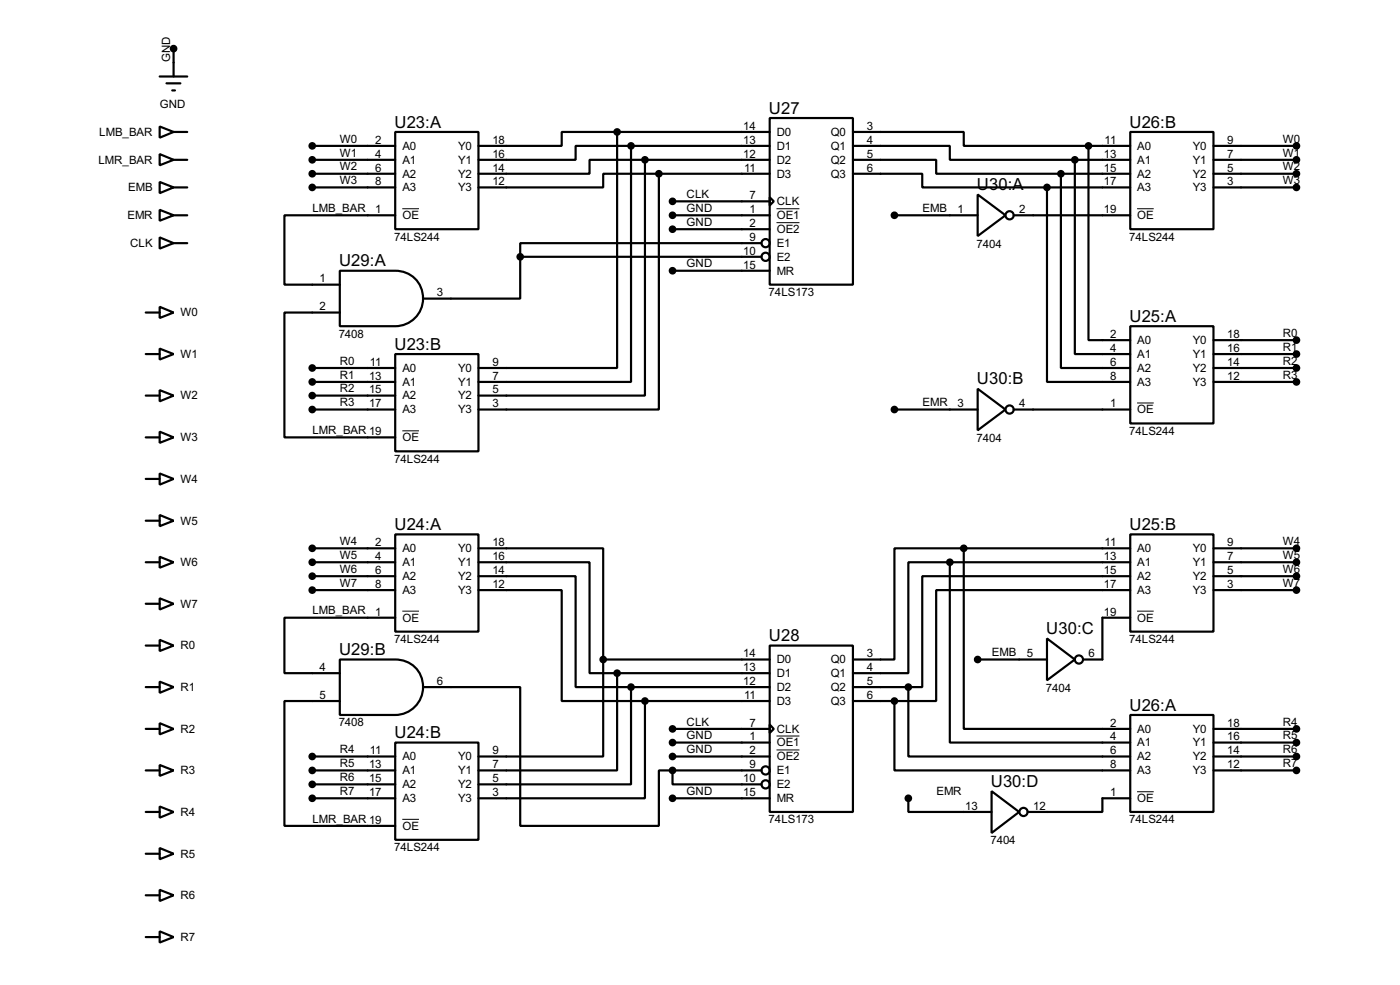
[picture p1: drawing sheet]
<svg xmlns="http://www.w3.org/2000/svg" width="256mm" height="180mm" viewBox="0 0 256 180" stroke-linecap="round" stroke-linejoin="round" font-family="sans-serif">
<g fill="none" stroke="#000" stroke-width=".4">
<path d="M29.3 14h5M30.5 15.3h2.6M31.6 16.6h.5M31.8 8.9v5.1M29.3 23.2l2.5 1-2.5 1zM29.3 28.2l2.5 1.1-2.5 1zM29.3 33.3l2.5 1-2.5 1.1zM29.3 38.4l2.5 1-2.5 1zM31.8 39.4h2.5M31.8 29.3h2.5M31.8 34.3h2.5M31.8 24.2h2.5"/>
<path d="M57.2 26.7h15.2M57.2 29.3h15.2M57.2 31.8h15.2M57.2 34.3h15.2M72.4 24.2h15.3v17.8h-15.3zM72.4 39.4h-20.3v12.7h10.2M113.1 24.2h-10.2v2.5h-15.2M113.1 24.2v43.2h-25.4M113.1 24.2h27.9M115.6 26.7h-10.1v2.6h-17.8M115.6 26.7v43.2h-27.9M115.6 26.7h25.4"/>
<path d="M118.2 29.3h-10.2v2.5h-20.3M118.2 29.3v43.1h-30.5M118.2 29.3h22.8M120.7 31.8h-10.2v2.5h-22.8M120.7 31.8v43.2h-33M120.7 31.8h20.3M123.2 36.9h17.8M123.2 39.4h17.8M141 21.6h15.3v30.5h-15.3zM141 36.1l.8 .8-.8 .7zM156.3 24.2h20.3v2.5h22.8M156.3 26.7h17.7v2.6h22.9"/>
<path d="M156.3 29.3h15.2v2.5h22.9M156.3 31.8h12.7v2.5h22.8M163.9 39.4h15.2M179.1 35.6l5.1 3.8-5.1 3.8zM185.7 39.4h21.4M191.8 34.3v35.6h15.3M191.8 34.3h15.3M194.4 31.8v35.6h12.7M194.4 31.8h12.7M196.9 29.3v35.5h10.2M196.9 29.3h10.2M199.4 26.7v35.6h7.7"/>
<path d="M199.4 26.7h7.7M207.1 24.2h15.2v17.8h-15.2zM222.3 26.7h15.2M222.3 29.3h15.2M222.3 31.8h15.2M222.3 34.3h15.2M26.7 57.2h2.6M29.3 56.2l2.5 1-2.5 1zM29.3 43.5l2.5 1-2.5 1zM31.8 44.5h2.5M62.3 49.6h10.1a5.1 5.1 0 0 1 5.1 5 5.1 5.1 0 0 1-5.1 5.1h-10.1zM62.3 57.2h-10.2v22.9h20.3"/>
<path d="M95.3 47v7.7h-17.8M95.3 47h44.2M123.2 42h17.8M123.2 49.6h17.8M139.5 44.5h-44.2v2.5M207.1 59.7h15.2v17.8h-15.2zM26.7 64.8h2.6M26.7 72.4h2.6M29.3 63.8l2.5 1-2.5 1zM29.3 71.4l2.5 1-2.5 1.1zM29.3 79l2.5 1.1-2.5 1zM57.2 67.4h15.2"/>
<path d="M57.2 69.9h15.2M57.2 72.4h15.2M57.2 75h15.2M72.4 64.8h15.3v17.8h-15.3zM163.9 75h15.2M179.1 71.2l5.1 3.8-5.1 3.8zM185.7 75h21.4M222.3 62.3h15.2M222.3 64.8h15.2M222.3 67.4h15.2M222.3 69.9h15.2M26.7 80.1h2.6"/>
<path d="M26.7 87.7h2.6M26.7 95.3h2.6M29.3 86.7l2.5 1-2.5 1zM29.3 94.3l2.5 1-2.5 1zM72.4 97.8h15.3v17.8h-15.3zM207.1 97.8h15.2v17.8h-15.2zM26.7 102.9h2.6M26.7 110.5h2.6M26.7 118.2h2.6M29.3 101.9l2.5 1-2.5 1zM29.3 109.5l2.5 1-2.5 1.1zM29.3 117.1l2.5 1.1-2.5 1z"/>
<path d="M57.2 100.4h15.2M57.2 102.9h15.2M57.2 105.5h15.2M57.2 108h15.2M72.4 113.1h-20.3v10.1h10.2M87.7 100.4h22.8v20.3M87.7 102.9h20.3v20.3h5.1M87.7 105.5h17.8v20.3h10.1M87.7 108h15.2v20.3h15.3M141 118.2h15.3v30.4h-15.3zM174 102.9h-7.6v20.3h-10.1M174 102.9v33h33.1"/>
<path d="M174 102.9h33.1M176.6 100.4h-12.7v20.3h-7.6M176.6 100.4v33h30.5M176.6 100.4h30.5M191.8 116.9l5.1 3.8-5.1 3.8zM207.1 108h-35.6v20.3h-7.6M207.1 105.5h-38.1v20.3h-2.6M207.1 113.1h-5.1v7.6h-3.6M222.3 100.4h15.2M222.3 102.9h15.2M222.3 105.5h15.2M222.3 108h15.2"/>
<path d="M26.7 133.4h2.6M26.7 125.8h2.6M29.3 124.8l2.5 1-2.5 1zM29.3 132.4l2.5 1-2.5 1zM57.2 138.5h15.2M62.3 120.7h10.1a5.1 5.1 0 0 1 5.1 5.1 5.1 5.1 0 0 1-5.1 5.1h-10.1zM62.3 128.3h-10.2v22.9h20.3M72.4 135.9h15.3v17.8h-15.3zM77.5 125.8h17.8v25.4h25.4v-10.2h2.5M110.5 120.7v17.8h-22.8M110.5 120.7h30.5M113.1 123.2v17.8h-25.4"/>
<path d="M113.1 123.2h27.9M115.6 125.8v17.8h-27.9M115.6 125.8h25.4M118.2 128.3v17.8h-30.5M118.2 128.3h22.8M123.2 133.4h17.8M123.2 135.9h17.8M123.2 138.5h17.8M141 132.6l.8 .8-.8 .8zM156.3 125.8h10.1M156.3 128.3h7.6M163.9 128.3v12.7h43.2"/>
<path d="M166.4 125.8v12.7h40.7M179.1 120.7h12.7M207.1 130.9h15.2v17.7h-15.2zM222.3 133.4h15.2M222.3 135.9h15.2M222.3 138.5h15.2M26.7 141h2.6M26.7 148.6h2.6M26.7 156.3h2.6M29.3 140l2.5 1-2.5 1zM29.3 147.6l2.5 1-2.5 1.1zM29.3 155.2l2.5 1.1-2.5 1z"/>
<path d="M57.2 141h15.2M57.2 146.1h15.2M57.2 143.6h15.2M123.2 141v2.6h16.3M123.2 141h16.3M123.2 146.1h17.8M166.4 146.1v2.5h15.3M181.7 144.8l5 3.8-5 3.9zM207.1 146.1h-5.1v2.5h-13.7M222.3 141h15.2M26.7 163.9h2.6M26.7 171.5h2.6"/>
<path d="M29.3 162.9l2.5 1-2.5 1zM29.3 170.5l2.5 1-2.5 1z"/>
<circle cx="184.9" cy="39.4" r=".75"/>
<circle cx="140.2" cy="44.5" r=".75"/>
<circle cx="140.2" cy="47" r=".75"/>
<circle cx="184.9" cy="75" r=".75"/>
<circle cx="197.6" cy="120.7" r=".75"/>
<circle cx="140.2" cy="143.6" r=".75"/>
<circle cx="140.2" cy="141" r=".75"/>
<circle cx="187.5" cy="148.6" r=".75"/>
</g>
<g fill="#000" stroke="#000" stroke-width=".4">
<circle cx="31.8" cy="8.9" r=".5"/>
<circle cx="57.2" cy="29.3" r=".5"/>
<circle cx="57.2" cy="31.8" r=".5"/>
<circle cx="57.2" cy="26.7" r=".5"/>
<circle cx="57.2" cy="34.3" r=".5"/>
<circle cx="113" cy="24.2" r=".5"/>
<circle cx="115.6" cy="26.7" r=".5"/>
<circle cx="118.1" cy="29.3" r=".5"/>
<circle cx="120.7" cy="31.8" r=".5"/>
<circle cx="123.2" cy="39.4" r=".5"/>
<circle cx="123.2" cy="36.9" r=".5"/>
<circle cx="163.8" cy="39.4" r=".5"/>
<circle cx="191.8" cy="34.3" r=".5"/>
<circle cx="194.3" cy="31.8" r=".5"/>
<circle cx="196.9" cy="29.3" r=".5"/>
<circle cx="199.4" cy="26.7" r=".5"/>
<circle cx="237.5" cy="26.7" r=".5"/>
<circle cx="237.5" cy="34.3" r=".5"/>
<circle cx="237.5" cy="29.3" r=".5"/>
<circle cx="237.5" cy="31.8" r=".5"/>
<circle cx="95.3" cy="47" r=".5"/>
<circle cx="123.2" cy="49.6" r=".5"/>
<circle cx="123.2" cy="42" r=".5"/>
<circle cx="57.2" cy="67.4" r=".5"/>
<circle cx="57.2" cy="69.9" r=".5"/>
<circle cx="57.2" cy="75" r=".5"/>
<circle cx="57.2" cy="72.4" r=".5"/>
<circle cx="163.8" cy="75" r=".5"/>
<circle cx="237.5" cy="62.3" r=".5"/>
<circle cx="237.5" cy="69.9" r=".5"/>
<circle cx="237.5" cy="67.4" r=".5"/>
<circle cx="237.5" cy="64.8" r=".5"/>
<circle cx="57.2" cy="105.5" r=".5"/>
<circle cx="57.2" cy="102.9" r=".5"/>
<circle cx="57.2" cy="108" r=".5"/>
<circle cx="57.2" cy="100.4" r=".5"/>
<circle cx="174" cy="102.9" r=".5"/>
<circle cx="176.5" cy="100.4" r=".5"/>
<circle cx="237.5" cy="108" r=".5"/>
<circle cx="237.5" cy="102.9" r=".5"/>
<circle cx="237.5" cy="105.5" r=".5"/>
<circle cx="237.5" cy="100.4" r=".5"/>
<circle cx="57.2" cy="138.5" r=".5"/>
<circle cx="110.5" cy="120.7" r=".5"/>
<circle cx="113" cy="123.2" r=".5"/>
<circle cx="115.6" cy="125.8" r=".5"/>
<circle cx="118.1" cy="128.3" r=".5"/>
<circle cx="123.2" cy="133.4" r=".5"/>
<circle cx="123.2" cy="138.5" r=".5"/>
<circle cx="123.2" cy="135.9" r=".5"/>
<circle cx="163.8" cy="128.3" r=".5"/>
<circle cx="166.4" cy="125.8" r=".5"/>
<circle cx="179.1" cy="120.7" r=".5"/>
<circle cx="237.5" cy="138.5" r=".5"/>
<circle cx="237.5" cy="133.4" r=".5"/>
<circle cx="237.5" cy="135.9" r=".5"/>
<circle cx="57.2" cy="141" r=".5"/>
<circle cx="57.2" cy="143.6" r=".5"/>
<circle cx="57.2" cy="146.1" r=".5"/>
<circle cx="123.2" cy="141" r=".5"/>
<circle cx="123.2" cy="146.1" r=".5"/>
<circle cx="166.4" cy="146.1" r=".5"/>
<circle cx="237.5" cy="141" r=".5"/>
</g>
<path d="M73.7 38.2h3.1M142.3 38.2h4.2M208.3 38.2h3.1M142.3 40.8h4.2M73.7 78.9h3.1M208.3 73.8h3.1M73.7 111.9h3.1M208.3 111.9h3.1M142.3 134.7h4.2M142.3 137.3h4.2M73.7 150h3.1M208.3 144.9h3.1" fill="none" stroke="#000" stroke-width=".18"/>
<g font-size="3.4">
<text x="72.3" y="23.3">U23:A</text>
<text x="140.9" y="20.8">U27</text>
<text x="206.9" y="23.3">U26:B</text>
<text x="179" y="34.8">U30:A</text>
<text x="62.1" y="48.7">U29:A</text>
<text x="206.9" y="58.9">U25:A</text>
<text x="72.3" y="64">U23:B</text>
<text x="179" y="70.4">U30:B</text>
<text x="72.3" y="97">U24:A</text>
<text x="206.9" y="97">U25:B</text>
<text x="62.1" y="119.9">U29:B</text>
<text x="140.9" y="117.4">U28</text>
<text x="191.7" y="116.1">U30:C</text>
<text x="206.9" y="130.1">U26:A</text>
<text x="72.3" y="135.1">U24:B</text>
<text x="181.5" y="144">U30:D</text>
</g>
<g font-size="2.4">
<text x="31.2" y="11.4" transform="rotate(-90 31.2 11.4)">GND</text>
<text x="29.3" y="19.8">GND</text>
<text x="136.2" y="23.8">14</text>
<text x="158.8" y="23.8">3</text>
<text x="18" y="30">LMR_BAR</text>
<text x="18.2" y="24.9">LMB_BAR</text>
<text x="62.3" y="26.1">W0</text>
<text x="62.3" y="28.6">W1</text>
<text x="68.8" y="26.3">2</text>
<text x="68.8" y="28.9">4</text>
<text x="73.7" y="27.4">A0</text>
<text x="73.7" y="30">A1</text>
<text x="83.9" y="27.4">Y0</text>
<text x="83.9" y="30">Y1</text>
<text x="90.2" y="26.3">18</text>
<text x="90.2" y="28.9">16</text>
<text x="136.2" y="26.3">13</text>
<text x="136.2" y="28.9">12</text>
<text x="142.3" y="24.9">D0</text>
<text x="142.3" y="27.4">D1</text>
<text x="142.3" y="30">D2</text>
<text x="152.2" y="24.9">Q0</text>
<text x="152.2" y="27.4">Q1</text>
<text x="152.2" y="30">Q2</text>
<text x="158.8" y="26.3">4</text>
<text x="158.8" y="28.9">5</text>
<text x="202.2" y="28.9">13</text>
<text x="202.4" y="26.3">11</text>
<text x="208.3" y="27.4">A0</text>
<text x="208.3" y="30">A1</text>
<text x="218.5" y="27.4">Y0</text>
<text x="218.5" y="30">Y1</text>
<text x="224.8" y="26.3">9</text>
<text x="224.8" y="28.9">7</text>
<text x="235" y="26.1">W0</text>
<text x="235" y="28.6">W1</text>
<text x="23.5" y="35">EMB</text>
<text x="62.3" y="31.2">W2</text>
<text x="62.3" y="33.7">W3</text>
<text x="68.8" y="31.4">6</text>
<text x="68.8" y="33.9">8</text>
<text x="73.7" y="32.5">A2</text>
<text x="73.7" y="35">A3</text>
<text x="83.9" y="32.5">Y2</text>
<text x="83.9" y="35">Y3</text>
<text x="90.2" y="31.4">14</text>
<text x="90.2" y="33.9">12</text>
<text x="136.3" y="31.4">11</text>
<text x="142.3" y="32.5">D3</text>
<text x="152.2" y="32.5">Q3</text>
<text x="158.8" y="31.4">6</text>
<text x="202.2" y="31.4">15</text>
<text x="202.2" y="33.9">17</text>
<text x="208.3" y="32.5">A2</text>
<text x="208.3" y="35">A3</text>
<text x="218.5" y="32.5">Y2</text>
<text x="218.5" y="35">Y3</text>
<text x="224.8" y="31.4">5</text>
<text x="224.8" y="33.9">3</text>
<text x="235" y="31.2">W2</text>
<text x="235" y="33.7">W3</text>
<text x="23.3" y="40.1">EMR</text>
<text x="57.2" y="38.8">LMB_BAR</text>
<text x="68.8" y="39">1</text>
<text x="73.7" y="40.1">OE</text>
<text x="125.8" y="36.3">CLK</text>
<text x="125.8" y="38.8">GND</text>
<text x="125.8" y="41.3">GND</text>
<text x="137.3" y="36.5">7</text>
<text x="137.3" y="39">1</text>
<text x="137.3" y="41.6">2</text>
<text x="142.3" y="37.6">CLK</text>
<text x="142.3" y="40.1">OE1</text>
<text x="169" y="38.8">EMB</text>
<text x="175.4" y="39">1</text>
<text x="186.7" y="39">2</text>
<text x="202.2" y="39">19</text>
<text x="208.3" y="40.1">OE</text>
<text x="23.8" y="45.2">CLK</text>
<text x="72.2" y="44.1">74LS244</text>
<text x="136.2" y="46.6">10</text>
<text x="137.3" y="44.1">9</text>
<text x="142.3" y="42.7">OE2</text>
<text x="142.3" y="45.2">E1</text>
<text x="142.3" y="47.7">E2</text>
<text x="178.9" y="45.3">7404</text>
<text x="206.9" y="44.1">74LS244</text>
<text x="58.6" y="51.7">1</text>
<text x="125.8" y="49">GND</text>
<text x="136.2" y="49.2">15</text>
<text x="142.3" y="50.3">MR</text>
<text x="33.1" y="57.9">W0</text>
<text x="58.6" y="56.8">2</text>
<text x="80.1" y="54.3">3</text>
<text x="140.8" y="54.2">74LS173</text>
<text x="33.1" y="65.5">W1</text>
<text x="62.1" y="61.8">7408</text>
<text x="203.4" y="61.9">2</text>
<text x="203.4" y="64.4">4</text>
<text x="208.3" y="63">A0</text>
<text x="208.3" y="65.5">A1</text>
<text x="218.5" y="63">Y0</text>
<text x="218.5" y="65.5">Y1</text>
<text x="224.8" y="61.9">18</text>
<text x="224.8" y="64.4">16</text>
<text x="235" y="61.7">R0</text>
<text x="235" y="64.2">R1</text>
<text x="62.3" y="66.7">R0</text>
<text x="62.3" y="69.3">R1</text>
<text x="62.3" y="71.8">R2</text>
<text x="67.6" y="69.5">13</text>
<text x="67.6" y="72">15</text>
<text x="67.8" y="67">11</text>
<text x="73.7" y="68.1">A0</text>
<text x="73.7" y="70.6">A1</text>
<text x="83.9" y="68.1">Y0</text>
<text x="83.9" y="70.6">Y1</text>
<text x="90.2" y="67">9</text>
<text x="90.2" y="69.5">7</text>
<text x="90.2" y="72">5</text>
<text x="203.4" y="67">6</text>
<text x="203.4" y="69.5">8</text>
<text x="208.3" y="68.1">A2</text>
<text x="208.3" y="70.6">A3</text>
<text x="218.5" y="68.1">Y2</text>
<text x="218.5" y="70.6">Y3</text>
<text x="224.8" y="67">14</text>
<text x="224.8" y="69.5">12</text>
<text x="235" y="66.7">R2</text>
<text x="235" y="69.3">R3</text>
<text x="33.1" y="73.1">W2</text>
<text x="62.3" y="74.4">R3</text>
<text x="67.6" y="74.6">17</text>
<text x="73.7" y="73.1">A2</text>
<text x="73.7" y="75.7">A3</text>
<text x="83.9" y="73.1">Y2</text>
<text x="83.9" y="75.7">Y3</text>
<text x="90.2" y="74.6">3</text>
<text x="169" y="74.4">EMR</text>
<text x="175.4" y="74.6">3</text>
<text x="186.7" y="74.6">4</text>
<text x="203.4" y="74.6">1</text>
<text x="208.3" y="75.7">OE</text>
<text x="33.1" y="80.8">W3</text>
<text x="57.2" y="79.5">LMR_BAR 19</text>
<text x="73.7" y="80.8">OE</text>
<text x="178.9" y="80.8">7404</text>
<text x="206.9" y="79.6">74LS244</text>
<text x="33.1" y="88.4">W4</text>
<text x="72.2" y="84.7">74LS244</text>
<text x="33.1" y="96">W5</text>
<text x="62.3" y="99.8">W4</text>
<text x="68.8" y="100">2</text>
<text x="73.7" y="101.1">A0</text>
<text x="83.9" y="101.1">Y0</text>
<text x="90.2" y="100">18</text>
<text x="202.4" y="100">11</text>
<text x="208.3" y="101.1">A0</text>
<text x="218.5" y="101.1">Y0</text>
<text x="224.8" y="100">9</text>
<text x="235" y="99.8">W4</text>
<text x="33.1" y="103.6">W6</text>
<text x="62.3" y="102.3">W5</text>
<text x="62.3" y="104.9">W6</text>
<text x="62.3" y="107.4">W7</text>
<text x="68.8" y="102.5">4</text>
<text x="68.8" y="105.1">6</text>
<text x="68.8" y="107.6">8</text>
<text x="73.7" y="103.6">A1</text>
<text x="73.7" y="106.2">A2</text>
<text x="83.9" y="103.6">Y1</text>
<text x="83.9" y="106.2">Y2</text>
<text x="90.2" y="102.5">16</text>
<text x="90.2" y="105.1">14</text>
<text x="90.2" y="107.6">12</text>
<text x="202.2" y="102.5">13</text>
<text x="202.2" y="105.1">15</text>
<text x="202.2" y="107.6">17</text>
<text x="208.3" y="103.6">A1</text>
<text x="208.3" y="106.2">A2</text>
<text x="218.5" y="103.6">Y1</text>
<text x="218.5" y="106.2">Y2</text>
<text x="224.8" y="102.5">7</text>
<text x="224.8" y="105.1">5</text>
<text x="224.8" y="107.6">3</text>
<text x="235" y="102.3">W5</text>
<text x="235" y="104.9">W6</text>
<text x="235" y="107.4">W7</text>
<text x="33.1" y="111.2">W7</text>
<text x="57.2" y="112.5">LMB_BAR</text>
<text x="68.8" y="112.7">1</text>
<text x="73.7" y="108.7">A3</text>
<text x="73.7" y="113.8">OE</text>
<text x="83.9" y="108.7">Y3</text>
<text x="202.2" y="112.7">19</text>
<text x="208.3" y="108.7">A3</text>
<text x="208.3" y="113.8">OE</text>
<text x="218.5" y="108.7">Y3</text>
<text x="33.1" y="118.9">R0</text>
<text x="72.2" y="117.7">74LS244</text>
<text x="206.9" y="117.7">74LS244</text>
<text x="58.6" y="122.8">4</text>
<text x="80.1" y="125.4">6</text>
<text x="136.2" y="120.3">14</text>
<text x="136.2" y="122.8">13</text>
<text x="136.2" y="125.4">12</text>
<text x="142.3" y="121.4">D0</text>
<text x="142.3" y="123.9">D1</text>
<text x="152.2" y="121.4">Q0</text>
<text x="152.2" y="123.9">Q1</text>
<text x="158.8" y="120.3">3</text>
<text x="158.8" y="122.8">4</text>
<text x="158.8" y="125.4">5</text>
<text x="181.7" y="120.1">EMB</text>
<text x="188.1" y="120.3">5</text>
<text x="199.4" y="120.3">6</text>
<text x="33.1" y="126.5">R1</text>
<text x="58.6" y="127.9">5</text>
<text x="136.3" y="127.9">11</text>
<text x="142.3" y="126.5">D2</text>
<text x="142.3" y="129">D3</text>
<text x="152.2" y="126.5">Q2</text>
<text x="152.2" y="129">Q3</text>
<text x="158.8" y="127.9">6</text>
<text x="191.6" y="126.6">7404</text>
<text x="33.1" y="134.1">R2</text>
<text x="62.1" y="133">7408</text>
<text x="62.3" y="137.9">R4</text>
<text x="125.8" y="132.8">CLK</text>
<text x="125.8" y="135.3">GND</text>
<text x="125.8" y="137.9">GND</text>
<text x="137.3" y="133">7</text>
<text x="137.3" y="135.5">1</text>
<text x="142.3" y="134.1">CLK</text>
<text x="142.3" y="136.6">OE1</text>
<text x="203.4" y="133">2</text>
<text x="203.4" y="135.5">4</text>
<text x="208.3" y="134.1">A0</text>
<text x="208.3" y="136.6">A1</text>
<text x="218.5" y="134.1">Y0</text>
<text x="218.5" y="136.6">Y1</text>
<text x="224.8" y="133">18</text>
<text x="224.8" y="135.5">16</text>
<text x="235" y="132.8">R4</text>
<text x="235" y="135.3">R5</text>
<text x="235" y="137.9">R6</text>
<text x="33.1" y="141.7">R3</text>
<text x="62.3" y="140.4">R5</text>
<text x="62.3" y="143">R6</text>
<text x="67.6" y="140.6">13</text>
<text x="67.6" y="143.2">15</text>
<text x="67.8" y="138.1">11</text>
<text x="73.7" y="139.2">A0</text>
<text x="73.7" y="141.7">A1</text>
<text x="83.9" y="139.2">Y0</text>
<text x="83.9" y="141.7">Y1</text>
<text x="90.2" y="138.1">9</text>
<text x="90.2" y="140.6">7</text>
<text x="90.2" y="143.2">5</text>
<text x="136.2" y="143.2">10</text>
<text x="137.3" y="138.1">2</text>
<text x="137.3" y="140.6">9</text>
<text x="142.3" y="139.2">OE2</text>
<text x="142.3" y="141.7">E1</text>
<text x="203.4" y="138.1">6</text>
<text x="203.4" y="140.6">8</text>
<text x="208.3" y="139.2">A2</text>
<text x="208.3" y="141.7">A3</text>
<text x="218.5" y="139.2">Y2</text>
<text x="218.5" y="141.7">Y3</text>
<text x="224.8" y="138.1">14</text>
<text x="224.8" y="140.6">12</text>
<text x="235" y="140.4">R7</text>
<text x="33.1" y="149.3">R4</text>
<text x="62.3" y="145.5">R7</text>
<text x="67.6" y="145.7">17</text>
<text x="73.7" y="144.3">A2</text>
<text x="73.7" y="146.8">A3</text>
<text x="83.9" y="144.3">Y2</text>
<text x="83.9" y="146.8">Y3</text>
<text x="90.2" y="145.7">3</text>
<text x="125.8" y="145.5">GND</text>
<text x="136.2" y="145.7">15</text>
<text x="142.3" y="144.3">E2</text>
<text x="142.3" y="146.8">MR</text>
<text x="171.5" y="145.5">EMR</text>
<text x="176.8" y="148.2">13</text>
<text x="189.3" y="148.2">12</text>
<text x="203.4" y="145.7">1</text>
<text x="208.3" y="146.8">OE</text>
<text x="57.2" y="150.6">LMR_BAR 19</text>
<text x="72.2" y="155.8">74LS244</text>
<text x="73.7" y="151.9">OE</text>
<text x="140.8" y="150.7">74LS173</text>
<text x="181.5" y="154.6">7404</text>
<text x="206.9" y="150.7">74LS244</text>
<text x="33.1" y="157">R5</text>
<text x="33.1" y="164.6">R6</text>
<text x="33.1" y="172.2">R7</text>
</g>
</svg>
